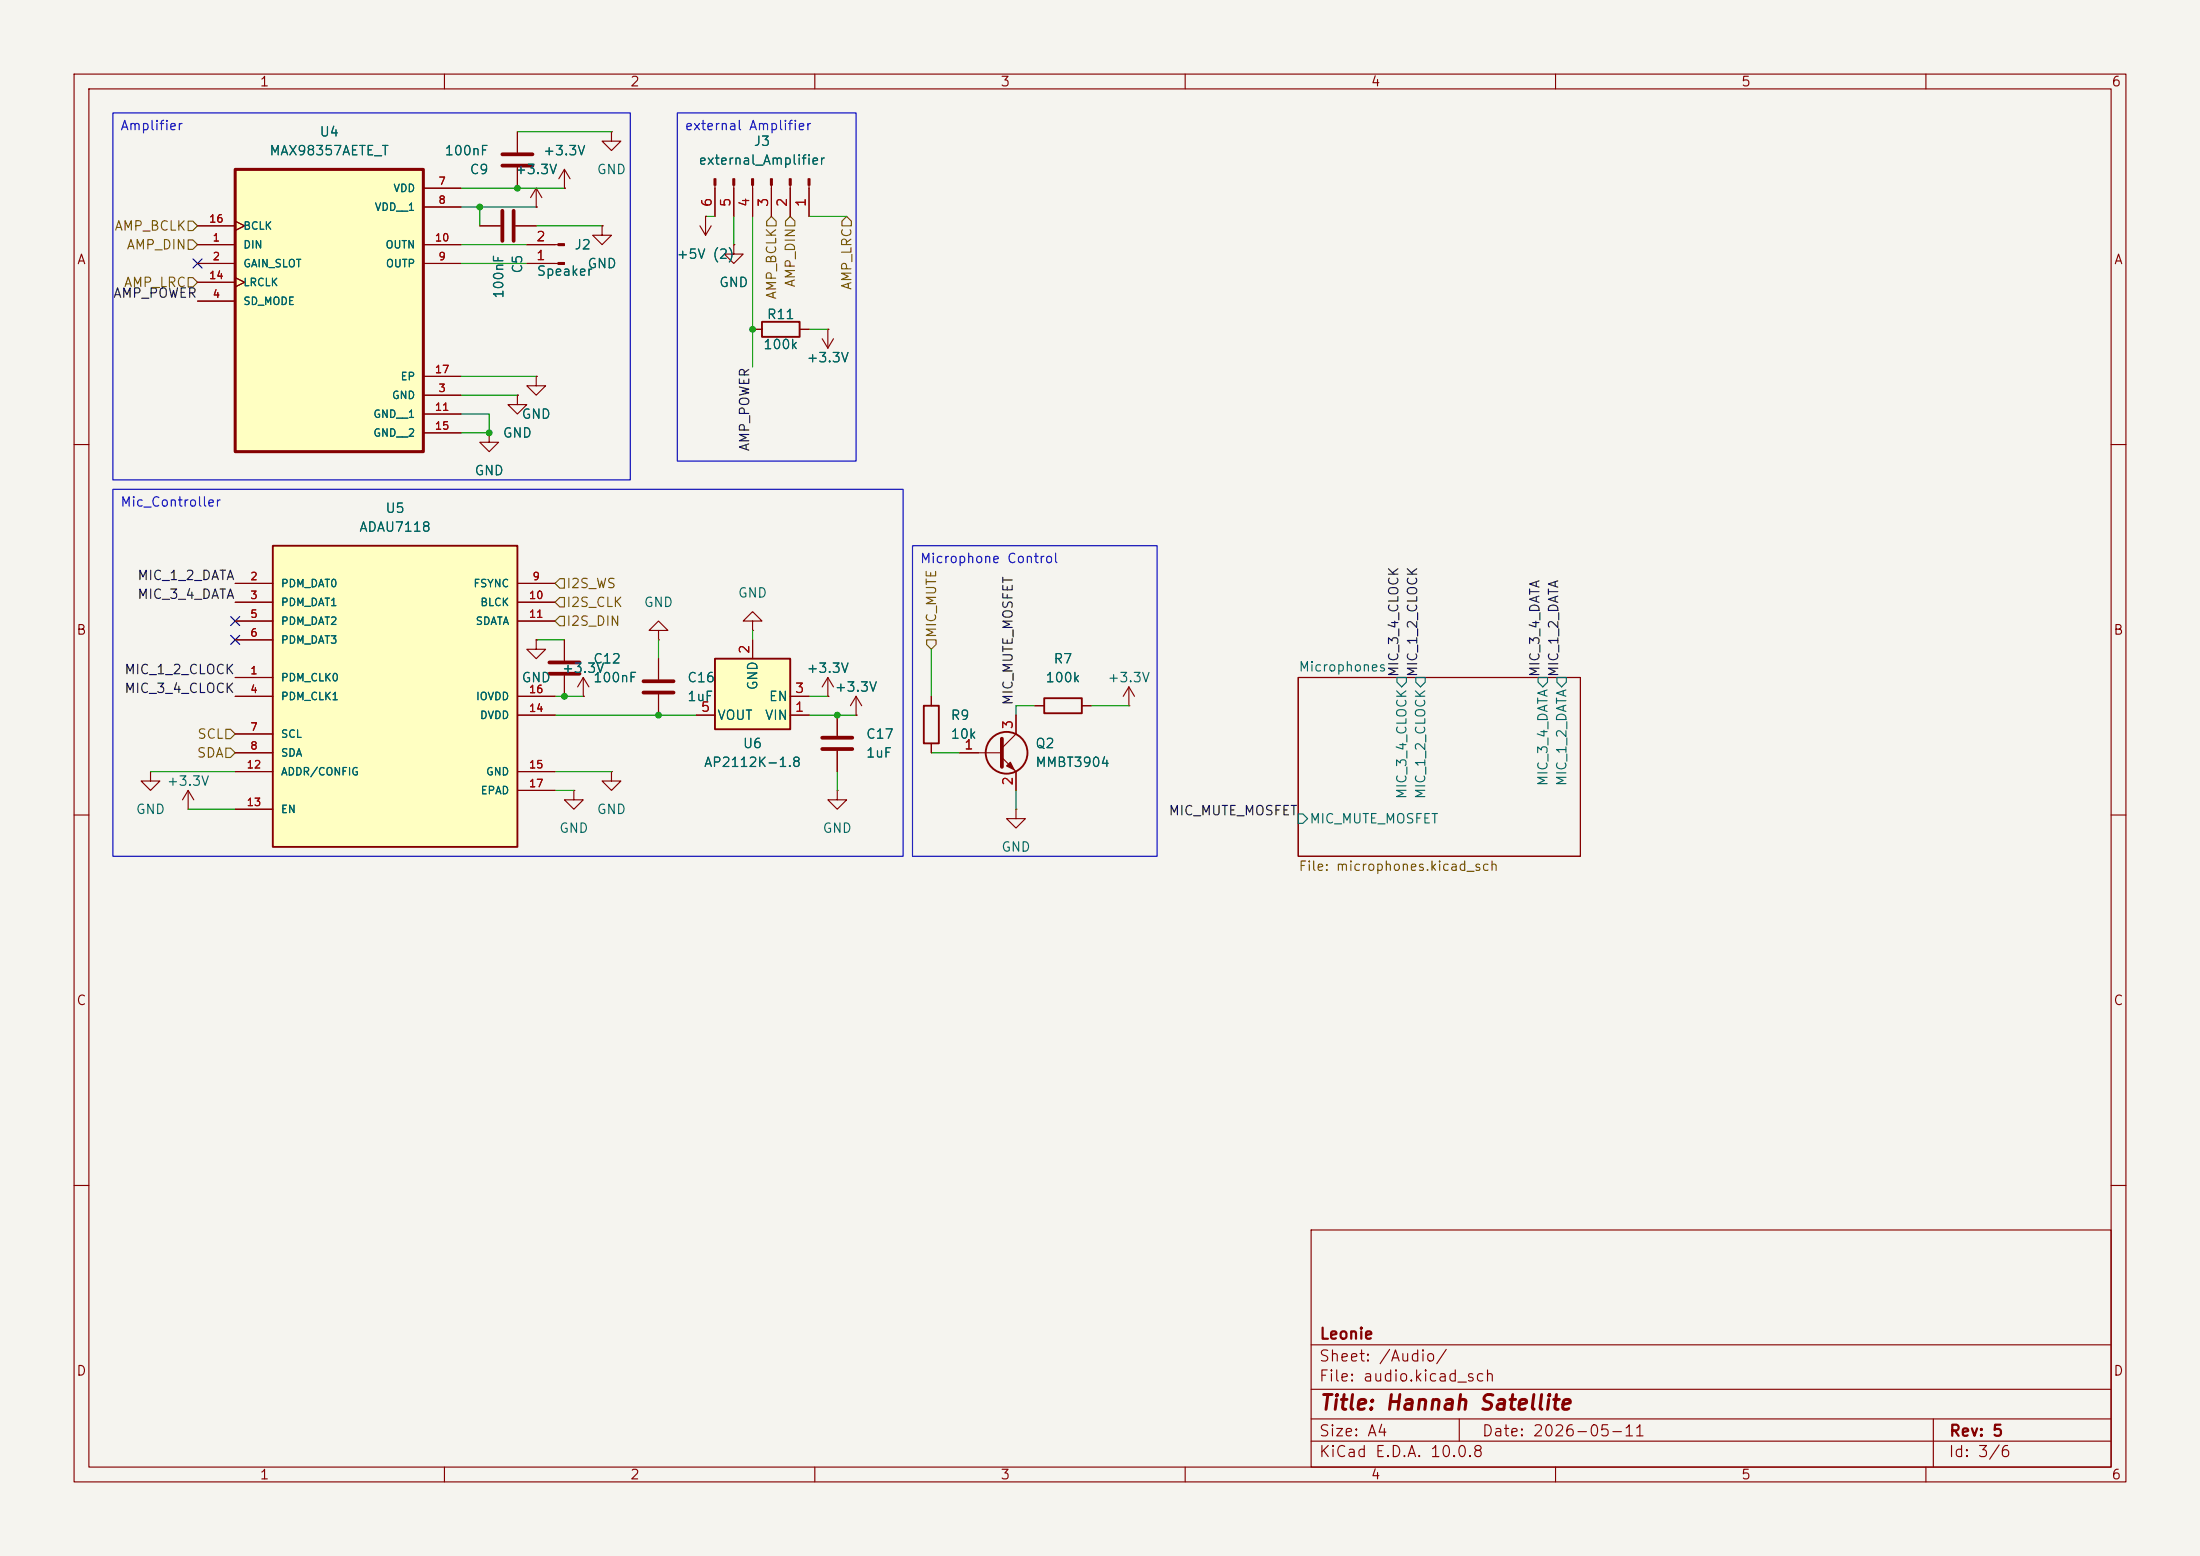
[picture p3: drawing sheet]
<svg xmlns="http://www.w3.org/2000/svg" width="297mm" height="210mm" viewBox="0 0 297 210" stroke-linecap="round" stroke-linejoin="round" font-family="sans-serif">
<path d="M0 0h297v210h-297z" fill="#f5f4ef" stroke="#f5f4ef" stroke-width=".14"/>
<g fill="none" stroke="#840000" stroke-width=".15">
<path d="M10 10h277v190h-277zM12 12h273v186h-273zM60 10v2M110 10v2M160 10v2M210 10v2M260 10v2M96.5 25v4.2M99.1 25v4.2M101.6 25v4.2M104.1 25v4.2M106.7 25v4.2"/>
<path d="M109.2 25v4.2M10 60h2M285 60h2M111.8 94h.1M111.8 91.4l-.8 1.3M111.8 91.4l.7 1.3M111.8 91.4v2.6M175.3 91.4h38.1v24.2h-38.1zM10 110h2M285 110h2M10 160h2M177 166h108v32h-108z"/>
<path d="M285 160h2M60 198v2M110 198v2M160 198v2M177 194.5h108M177 191.5h108M177 187.5h108M177 181.5h108M197 191.5v3M210 198v2M260 198v2M261 191.5v6.5"/>
</g>
<path d="M188.6 91.4h1.3v.7l-.7 .6-.6-.6zM191.1 91.4h1.3v.7l-.6 .6-.7-.6zM207.6 91.4h1.3v.7l-.6 .6-.7-.6zM210.2 91.4h1.3v.7l-.7 .6-.6-.6zM175.3 109.9h.6l.6 .6-.6 .6h-.6z" fill="none" stroke="#006464" stroke-width=".15"/>
<g fill="#840000" stroke="#840000" stroke-width=".15">
<path d="M109.1 24.1h.2v.9h-.2z"/>
<path d="M106.6 24.1h.2v.9h-.2z"/>
<path d="M104 24.1h.3v.9h-.3z"/>
<path d="M101.5 24.1h.2v.9h-.2z"/>
<path d="M98.9 24.1h.3v.9h-.3z"/>
<path d="M96.4 24.1h.2v.9h-.2z"/>
</g>
<path d="M96.5 88.9h10.2v9.5h-10.2z" fill="#ffffc2"/>
<path d="M102.9 43.4h5v2.1h-5zM96.5 88.9h10.2v9.5h-10.2zM124.7 95.3h2v5h-2z" fill="none" stroke="#840000" stroke-width=".25"/>
<g fill="none" stroke="#840000" stroke-width=".15">
<path d="M82.5 17.8v1.3h1.3l-1.3 1.2-1.2-1.2h1.2M82.5 17.8h.1M64.8 30.5h2.8M69.6 30.5h2.8M71.1 35.6h4.2M71.1 33h4.2M72.4 27.9h.1M72.4 25.4l-.8 1.3M72.4 25.4l.8 1.3M72.4 25.4v2.5M76.2 25.4h.1M76.2 22.9l-.8 1.2"/>
<path d="M76.2 22.9l.8 1.2M76.2 22.9v2.5M81.3 30.5v1.3h1.2l-1.2 1.2-1.3-1.2h1.3M81.3 30.5h.1M94.5 30.5l.7 1.3M95.2 29.2h.1M95.2 29.2v2.6M96 30.5l-.8 1.3M66 58.4v1.3h1.3l-1.3 1.3-1.2-1.3h1.2M66 58.4h.1M69.8 53.3v1.3h1.3l-1.3 1.3-1.2-1.3h1.2M69.8 53.3h.1"/>
<path d="M72.4 50.8v1.3h1.3l-1.3 1.2-1.3-1.2h1.3M72.4 50.8h.1M101.6 44.5h1.3M107.9 44.5h1.3M111 45.7l.8 1.3M111.8 44.5h.1M111.8 44.5v2.5M112.5 45.7l-.7 1.3M72.4 86.4v1.2h1.3l-1.3 1.3-1.3-1.3h1.3M72.4 86.4h.1M78.7 94h.1M78.7 91.4l-.7 1.3"/>
<path d="M78.7 91.4l.8 1.3M78.7 91.4v2.6M88.9 85.1h1.3l-1.3-1.3-1.3 1.3h1.3v1.3M88.9 86.4h.1M94 96.5h2.5M101.6 83.8h1.3l-1.3-1.2-1.3 1.2h1.3v1.3M101.6 85.1h.1M101.6 86.4v2.5M106.7 96.5h2.5M106.7 94h2.5M113 96.5v2.8M115.6 96.5h.1"/>
<path d="M115.6 94l-.8 1.3M115.6 94l.7 1.3M115.6 94v2.5M125.7 94v1.3M82.5 104.1v1.3h1.3l-1.3 1.3-1.2-1.3h1.2M82.5 104.1h.1M113 106.7v1.3h1.3l-1.3 1.2-1.2-1.2h1.2M113 106.7h.1M113 101.3v2.8M125.7 100.3v1.3"/>
</g>
<path d="M67.8 28.4v4.1M69.3 28.4v4.1M111 99.6h4.1M111 101.1h4.1" fill="none" stroke="#840000" stroke-width=".51"/>
<g fill="#840000" stroke="#840000" stroke-width=".15">
<path d="M75.3 35.4h.9v.3h-.9z"/>
<path d="M75.3 32.9h.9v.2h-.9z"/>
</g>
<path d="M36.8 73.7h33v40.6h-33z" fill="#ffffc2"/>
<path d="M36.8 73.7h33v40.6h-33z" fill="none" stroke="#840000" stroke-width=".25"/>
<g fill="none" stroke="#840000" stroke-width=".15">
<path d="M31.7 78.7h5.1M69.8 78.7h5.1M31.7 91.4h5.1M31.7 81.3h5.1M31.7 94h5.1M31.7 83.8h5.1M31.7 86.4h5.1M31.7 99.1h5.1M69.8 81.3h5.1M69.8 94h5.1M69.8 83.8h5.1M69.8 96.5h5.1"/>
<path d="M20.3 104.1v1.3h1.3l-1.3 1.3-1.3-1.3h1.3M20.3 104.1h.1M31.7 101.6h5.1M31.7 104.1h5.1M31.7 109.2h5.1M69.8 104.1h5.1M69.8 106.7h5.1"/>
</g>
<path d="M31.7 22.9h25.4v38.1h-25.4z" fill="#ffffc2"/>
<path d="M31.7 22.9h25.4v38.1h-25.4z" fill="none" stroke="#840000" stroke-width=".41"/>
<g fill="none" stroke="#840000" stroke-width=".15">
<path d="M69.8 17.8v2.8M26.7 33h5M26.7 35.6h5M26.7 38.1h5M26.7 30.5h5M31.7 37.5l1.3 .6-1.3 .6M31.7 29.8l1.3 .7-1.3 .6M57.1 33h5.1M57.1 35.6h5.1M57.1 25.4h5.1M57.1 27.9h5.1M64.8 30.5h2.8"/>
<path d="M69.6 30.5h2.8M69.8 22.6v2.8M71.1 33h3.8M71.1 35.6h3.8M72.4 27.9h.1M76.2 25.4h.1M81.3 30.5h.1M95.2 29.2h.1M96.5 25.4v3.8M99.1 33v1.3h1.2l-1.2 1.3-1.3-1.3h1.3M99.1 33h.1M99.1 25.4v3.8"/>
<path d="M101.6 25.4v3.8M104.1 25.4v3.8M106.7 25.4v3.8M109.2 25.4v3.8M26.7 40.6h5M57.1 53.3h5.1M57.1 55.9h5.1M57.1 58.4h5.1M57.1 50.8h5.1M66 58.4h.1M69.8 53.3h.1M72.4 50.8h.1"/>
<path d="M101.6 44.5h1.3M107.9 44.5h1.3M111.8 44.5h.1M31.7 78.7h5.1M69.8 78.7h5.1M31.7 91.4h5.1M31.7 81.3h5.1M31.7 94h5.1M31.7 83.8h5.1M31.7 86.4h5.1M31.7 99.1h5.1M69.8 81.3h5.1"/>
<path d="M69.8 94h5.1M69.8 83.8h5.1M69.8 96.5h5.1M72.4 86.4h.1M76.2 86.4v2.8M76.2 91.2v2.8M78.7 94h.1M88.9 88.9v2.8M88.9 93.7v2.8M94 96.5h2.5M101.6 86.4v2.5M106.7 94h2.5"/>
<path d="M106.7 96.5h2.5M111.8 94h.1M113 96.5v2.8M115.6 96.5h.1M125.7 94v1.3M137.2 96.5v2.6l-1.9 1.9M139.7 95.3h1.3M146 95.3h1.3M152.4 95.3h.1M152.4 92.7l-.8 1.3M152.4 92.7l.8 1.3M152.4 92.7v2.6"/>
<path d="M25.4 109.2h.1M25.4 106.7l-.8 1.3M25.4 106.7l.8 1.3M25.4 106.7v2.5M31.7 101.6h5.1M31.7 104.1h5.1M31.7 109.2h5.1M69.8 104.1h5.1M69.8 106.7h5.1M77.5 106.7v1.3h1.2l-1.2 1.2-1.3-1.2h1.3M77.5 106.7h.1M113 101.3v2.8"/>
<path d="M125.7 100.3v1.3M129.5 101.6h5.8M135.3 102.2l1.9 1.9v2.6M137.2 109.2v1.3h1.2l-1.2 1.3-1.3-1.3h1.3M137.2 109.2h.1"/>
</g>
<path d="M67.8 22.4h4.1M67.8 20.8h4.1M74.2 89.4h4M74.2 90.9h4M86.9 91.9h4M86.9 93.5h4M135.3 99.7v3.8" fill="none" stroke="#840000" stroke-width=".51"/>
<g fill="none" stroke="#840000" stroke-width=".25">
<path d="M141 94.2h5v2.1h-5z"/>
<circle cx="135.9" cy="101.6" r="2.82"/>
</g>
<path d="M135.9 103.4l.5-.5 .5 1z" fill="#840000" stroke="#840000" stroke-width=".15"/>
<path d="M25.4 37.5h.6l.7 .6-.7 .6h-.6zM25.4 32.4h.6l.7 .6-.7 .7h-.6zM25.4 29.8h.6l.7 .7-.7 .6h-.6zM104.1 29.2l.7 .6v.7h-1.3v-.7zM106 29.8l.7-.6 .6 .6v.7h-1.3zM113.7 29.8l.6-.6 .6 .6v.7h-1.2zM75.6 78.1h.6v1.3h-.6l-.7-.7zM30.5 98.4h.6l.6 .7-.6 .6h-.6zM75.6 83.2h.6v1.3h-.6l-.7-.7zM75.6 80.6h.6v1.3h-.6l-.7-.6zM125.1 86.4h1.3v.6l-.7 .6-.6-.6zM30.5 101h.6l.6 .6-.6 .6h-.6z" fill="none" stroke="#725600" stroke-width=".15"/>
<g fill="none" stroke="#009600" stroke-width=".15">
<path d="M69.8 17.8h12.7M62.2 27.9h10.2M62.2 25.4h14M62.2 33h8.9M62.2 35.6h8.9M64.8 27.9v2.6M72.4 30.5h8.9M95.2 29.2h1.3M99.1 29.2v3.8M101.6 29.2v20.3M109.2 29.2h5.1M62.2 55.9h3.8v2.5h-3.8"/>
<path d="M62.2 53.3h7.6M62.2 50.8h10.2M109.2 44.5h2.6M72.4 86.4h3.8M74.9 96.5h19.1M74.9 94h3.8M88.9 86.4v2.5M101.6 85.1v1.3M109.2 96.5h6.4M109.2 94h2.6M125.7 87.6v6.4M139.7 95.3h-2.5v1.2"/>
<path d="M147.3 95.3h5.1M20.3 104.1h11.4M25.4 109.2h6.3M74.9 104.1h7.6M74.9 106.7h2.6M113 104.1v2.6M125.7 101.6h3.8M137.2 106.7v2.5"/>
</g>
<path d="M26.1 35l1.2 1.2M27.3 35l-1.2 1.2M31.1 83.2l1.3 1.2M31.1 85.8l1.3 1.2M32.4 83.2l-1.3 1.2M32.4 85.8l-1.3 1.2" fill="none" stroke="#000084" stroke-width=".15"/>
<path d="M15.2 15.2h69.9v49.6h-69.9zM91.4 15.2h24.2v47h-24.2zM15.2 66h106.7v49.6h-106.7zM123.2 73.7h33v41.9h-33z" fill="none" stroke="#0000c2" stroke-width=".15"/>
<g fill="#009600">
<circle cx="66" cy="58.4" r=".46"/>
<circle cx="101.6" cy="44.5" r=".46"/>
<circle cx="69.8" cy="25.4" r=".46"/>
<circle cx="76.2" cy="94" r=".46"/>
<circle cx="88.9" cy="96.5" r=".46"/>
<circle cx="113" cy="96.5" r=".46"/>
<circle cx="64.8" cy="27.9" r=".46"/>
</g>
<text font-size="2" fill="#840000" x="178" y="190.8">Title: Hannah Satellite</text>
<g font-size="1.5" fill="#840000">
<text x="178" y="184.1">Sheet: /Audio/</text>
<text x="178" y="181.1">Leonie</text>
<text x="178" y="186.8">File: audio.kicad_sch</text>
<text x="178" y="197">KiCad E.D.A. 10.0.8</text>
<text x="178" y="194.2">Size: A4</text>
<text x="200" y="194.2">Date: 2026-05-11</text>
<text x="263" y="197">Id: 3/6</text>
<text x="263" y="194.2">Rev: 5</text>
</g>
<g font-size="1.3" fill="#840000">
<text x="35" y="12">1</text>
<text x="85" y="12">2</text>
<text x="135" y="12">3</text>
<text x="185" y="12">4</text>
<text x="235" y="12">5</text>
<text x="285" y="12">6</text>
<text x="10.3" y="36">A</text>
<text x="285.3" y="36">A</text>
<text x="10.2" y="86">B</text>
<text x="285.2" y="86">B</text>
<text x="10.2" y="136">C</text>
<text x="285.2" y="136">C</text>
<text x="10.2" y="186">D</text>
<text x="285.2" y="186">D</text>
<text x="35" y="200">1</text>
<text x="85" y="200">2</text>
<text x="135" y="200">3</text>
<text x="185" y="200">4</text>
<text x="235" y="200">5</text>
<text x="285" y="200">6</text>
</g>
<g font-size="1.3" fill="#0000c2">
<text x="16.2" y="17.9">Amplifier</text>
<text x="92.4" y="17.9">external Amplifier</text>
<text x="16.2" y="68.7">Mic_Controller</text>
<text x="124.1" y="76.3">Microphone Control</text>
</g>
<g font-size="1.3" fill="#006464">
<text x="36.3" y="21.3">MAX98357AETE_T</text>
<text x="43.1" y="18.7">U4</text>
<text x="59.9" y="21.3">100nF</text>
<text x="63.3" y="23.8">C9</text>
<text x="69.4" y="23.8">+3.3V</text>
<text x="73.2" y="21.3">+3.3V</text>
<text x="80.5" y="23.8">GND</text>
<text x="94.2" y="22.6">external_Amplifier</text>
<text x="101.7" y="20">J3</text>
<text x="77.5" y="34">J2</text>
<text x="91.3" y="35.3">+5V (2)</text>
<text x="68.3" y="40.4" transform="rotate(-90 68.3 40.4)">100nF</text>
<text x="70.8" y="37" transform="rotate(-90 70.8 37)">C5</text>
<text x="72.4" y="37.5">Speaker</text>
<text x="79.2" y="36.5">GND</text>
<text x="97" y="39.1">GND</text>
<text x="103" y="47.4">100k</text>
<text x="103.4" y="43.4">R11</text>
<text x="108.8" y="49.2">+3.3V</text>
<text x="67.8" y="59.4">GND</text>
<text x="70.3" y="56.8">GND</text>
<text x="64" y="64.5">GND</text>
<text x="51.9" y="69.5">U5</text>
<text x="48.4" y="72.1">ADAU7118</text>
<text x="86.8" y="82.2">GND</text>
<text x="99.5" y="81">GND</text>
<text x="80" y="89.9">C12</text>
<text x="142.1" y="89.9">R7</text>
<text x="70.3" y="92.4">GND</text>
<text x="75.8" y="91.1">+3.3V</text>
<text x="80" y="92.4">100nF</text>
<text x="92.7" y="92.4">C16</text>
<text x="92.7" y="94.9">1uF</text>
<text x="102.6" y="93.3" transform="rotate(-90 102.6 93.3)">GND</text>
<text x="103.7" y="94.9">EN</text>
<text x="108.8" y="91.1">+3.3V</text>
<text x="112.6" y="93.7">+3.3V</text>
<text x="141.1" y="92.4">100k</text>
<text x="149.4" y="92.4">+3.3V</text>
<text x="175.2" y="90.9">Microphones</text>
<text x="96.7" y="97.5">VOUT</text>
<text x="100.2" y="101.3">U6</text>
<text x="103.2" y="97.5">VIN</text>
<text x="116.8" y="100">C17</text>
<text x="128.3" y="97.5">R9</text>
<text x="128.3" y="100">10k</text>
<text x="139.7" y="101.3">Q2</text>
<text x="22.4" y="106.4">+3.3V</text>
<text x="94.9" y="103.8">AP2112K-1.8</text>
<text x="116.8" y="102.6">1uF</text>
<text x="139.7" y="103.8">MMBT3904</text>
<text x="190.2" y="107.9" transform="rotate(-90 190.2 107.9)">MIC_3_4_CLOCK</text>
<text x="192.7" y="107.9" transform="rotate(-90 192.7 107.9)">MIC_1_2_CLOCK</text>
<text x="209.2" y="106.2" transform="rotate(-90 209.2 106.2)">MIC_3_4_DATA</text>
<text x="211.8" y="106.2" transform="rotate(-90 211.8 106.2)">MIC_1_2_DATA</text>
<text x="18.3" y="110.2">GND</text>
<text x="75.4" y="112.7">GND</text>
<text x="80.5" y="110.2">GND</text>
<text x="111" y="112.7">GND</text>
<text x="176.7" y="111.5">MIC_MUTE_MOSFET</text>
<text x="135.1" y="115.3">GND</text>
</g>
<g font-size="1.3" fill="#a90000">
<text x="96.4" y="28" transform="rotate(-90 96.4 28)">6</text>
<text x="98.9" y="28" transform="rotate(-90 98.9 28)">5</text>
<text x="101.5" y="28" transform="rotate(-90 101.5 28)">4</text>
<text x="104" y="28" transform="rotate(-90 104 28)">3</text>
<text x="106.5" y="28" transform="rotate(-90 106.5 28)">2</text>
<text x="109.1" y="28" transform="rotate(-90 109.1 28)">1</text>
<text x="72.3" y="35.4">1</text>
<text x="72.3" y="32.9">2</text>
<text x="101.5" y="88.4" transform="rotate(-90 101.5 88.4)">2</text>
<text x="107.2" y="93.8">3</text>
<text x="94.5" y="96.4">5</text>
<text x="107.2" y="96.4">1</text>
<text x="130.1" y="101.5">1</text>
<text x="137" y="98.5" transform="rotate(-90 137 98.5)">3</text>
<text x="137" y="106.1" transform="rotate(-90 137 106.1)">2</text>
</g>
<g font-size="1.3" fill="#725600">
<text x="15.4" y="31.4">AMP_BCLK</text>
<text x="17" y="34">AMP_DIN</text>
<text x="16.6" y="39.1">AMP_LRC</text>
<text x="105.1" y="40.5" transform="rotate(-90 105.1 40.5)">AMP_BCLK</text>
<text x="107.6" y="38.9" transform="rotate(-90 107.6 38.9)">AMP_DIN</text>
<text x="115.3" y="39.2" transform="rotate(-90 115.3 39.2)">AMP_LRC</text>
<text x="76.4" y="82.2">I2S_CLK</text>
<text x="76.4" y="79.7">I2S_WS</text>
<text x="76.4" y="84.8">I2S_DIN</text>
<text x="126.7" y="86.2" transform="rotate(-90 126.7 86.2)">MIC_MUTE</text>
<text x="26.6" y="100">SCL</text>
<text x="26.5" y="102.6">SDA</text>
<text x="175.2" y="117.9">File: microphones.kicad_sch</text>
</g>
<g font-size="1.3" fill="#0f0f0f">
<text x="15.2" y="40.5">AMP_POWER</text>
<text x="101.5" y="61" transform="rotate(-90 101.5 61)">AMP_POWER</text>
<text x="18.5" y="78.6">MIC_1_2_DATA</text>
<text x="18.5" y="81.2">MIC_3_4_DATA</text>
<text x="16.7" y="93.9">MIC_3_4_CLOCK</text>
<text x="16.7" y="91.3">MIC_1_2_CLOCK</text>
<text x="137" y="95.3" transform="rotate(-90 137 95.3)">MIC_MUTE_MOSFET</text>
<text x="189.1" y="91.5" transform="rotate(-90 189.1 91.5)">MIC_3_4_CLOCK</text>
<text x="191.6" y="91.5" transform="rotate(-90 191.6 91.5)">MIC_1_2_CLOCK</text>
<text x="208.2" y="91.5" transform="rotate(-90 208.2 91.5)">MIC_3_4_DATA</text>
<text x="210.7" y="91.5" transform="rotate(-90 210.7 91.5)">MIC_1_2_DATA</text>
<text x="157.7" y="110.4">MIC_MUTE_MOSFET</text>
</g>
<g font-size="1" fill="#006464">
<text x="50.5" y="28.7">VDD__1</text>
<text x="53" y="26.2">VDD</text>
<text x="32.8" y="33.8">DIN</text>
<text x="32.8" y="31.2">BCLK</text>
<text x="52" y="33.8">OUTN</text>
<text x="32.8" y="36.3">GAIN_SLOT</text>
<text x="32.8" y="41.4">SD_MODE</text>
<text x="32.8" y="38.9">LRCLK</text>
<text x="52" y="36.3">OUTP</text>
<text x="54" y="51.6">EP</text>
<text x="50.3" y="56.6">GND__1</text>
<text x="50.3" y="59.2">GND__2</text>
<text x="52.8" y="54.1">GND</text>
<text x="37.8" y="79.5">PDM_DAT0</text>
<text x="37.8" y="82">PDM_DAT1</text>
<text x="63.8" y="79.5">FSYNC</text>
<text x="64.8" y="82">BLCK</text>
<text x="37.8" y="84.6">PDM_DAT2</text>
<text x="37.8" y="87.1">PDM_DAT3</text>
<text x="64.1" y="84.6">SDATA</text>
<text x="37.8" y="92.2">PDM_CLK0</text>
<text x="37.8" y="94.7">PDM_CLK1</text>
<text x="64.2" y="94.7">IOVDD</text>
<text x="37.8" y="99.8">SCL</text>
<text x="64.7" y="97.3">DVDD</text>
<text x="37.8" y="102.4">SDA</text>
<text x="37.8" y="104.9">ADDR/CONFIG</text>
<text x="64.8" y="107.4">EPAD</text>
<text x="65.5" y="104.9">GND</text>
<text x="37.8" y="110">EN</text>
</g>
<g font-size="1" fill="#a90000">
<text x="59.1" y="25.2">7</text>
<text x="59.1" y="27.8">8</text>
<text x="28.1" y="30.3">16</text>
<text x="28.6" y="32.8">1</text>
<text x="28.6" y="35.4">2</text>
<text x="58.6" y="32.8">10</text>
<text x="59.1" y="35.4">9</text>
<text x="28.1" y="37.9">14</text>
<text x="28.6" y="40.5">4</text>
<text x="58.6" y="50.6">17</text>
<text x="59.1" y="53.2">3</text>
<text x="58.6" y="55.7">11</text>
<text x="58.6" y="58.2">15</text>
<text x="33.7" y="78.6">2</text>
<text x="33.7" y="81.1">3</text>
<text x="33.7" y="83.6">5</text>
<text x="71.3" y="81.1">10</text>
<text x="71.3" y="83.6">11</text>
<text x="71.8" y="78.6">9</text>
<text x="33.7" y="86.2">6</text>
<text x="33.7" y="91.3">1</text>
<text x="33.7" y="93.8">4</text>
<text x="71.3" y="93.8">16</text>
<text x="33.7" y="98.9">7</text>
<text x="33.7" y="101.4">8</text>
<text x="71.3" y="96.3">14</text>
<text x="33.2" y="104">12</text>
<text x="71.3" y="104">15</text>
<text x="71.3" y="106.5">17</text>
<text x="33.2" y="109">13</text>
</g>
</svg>
